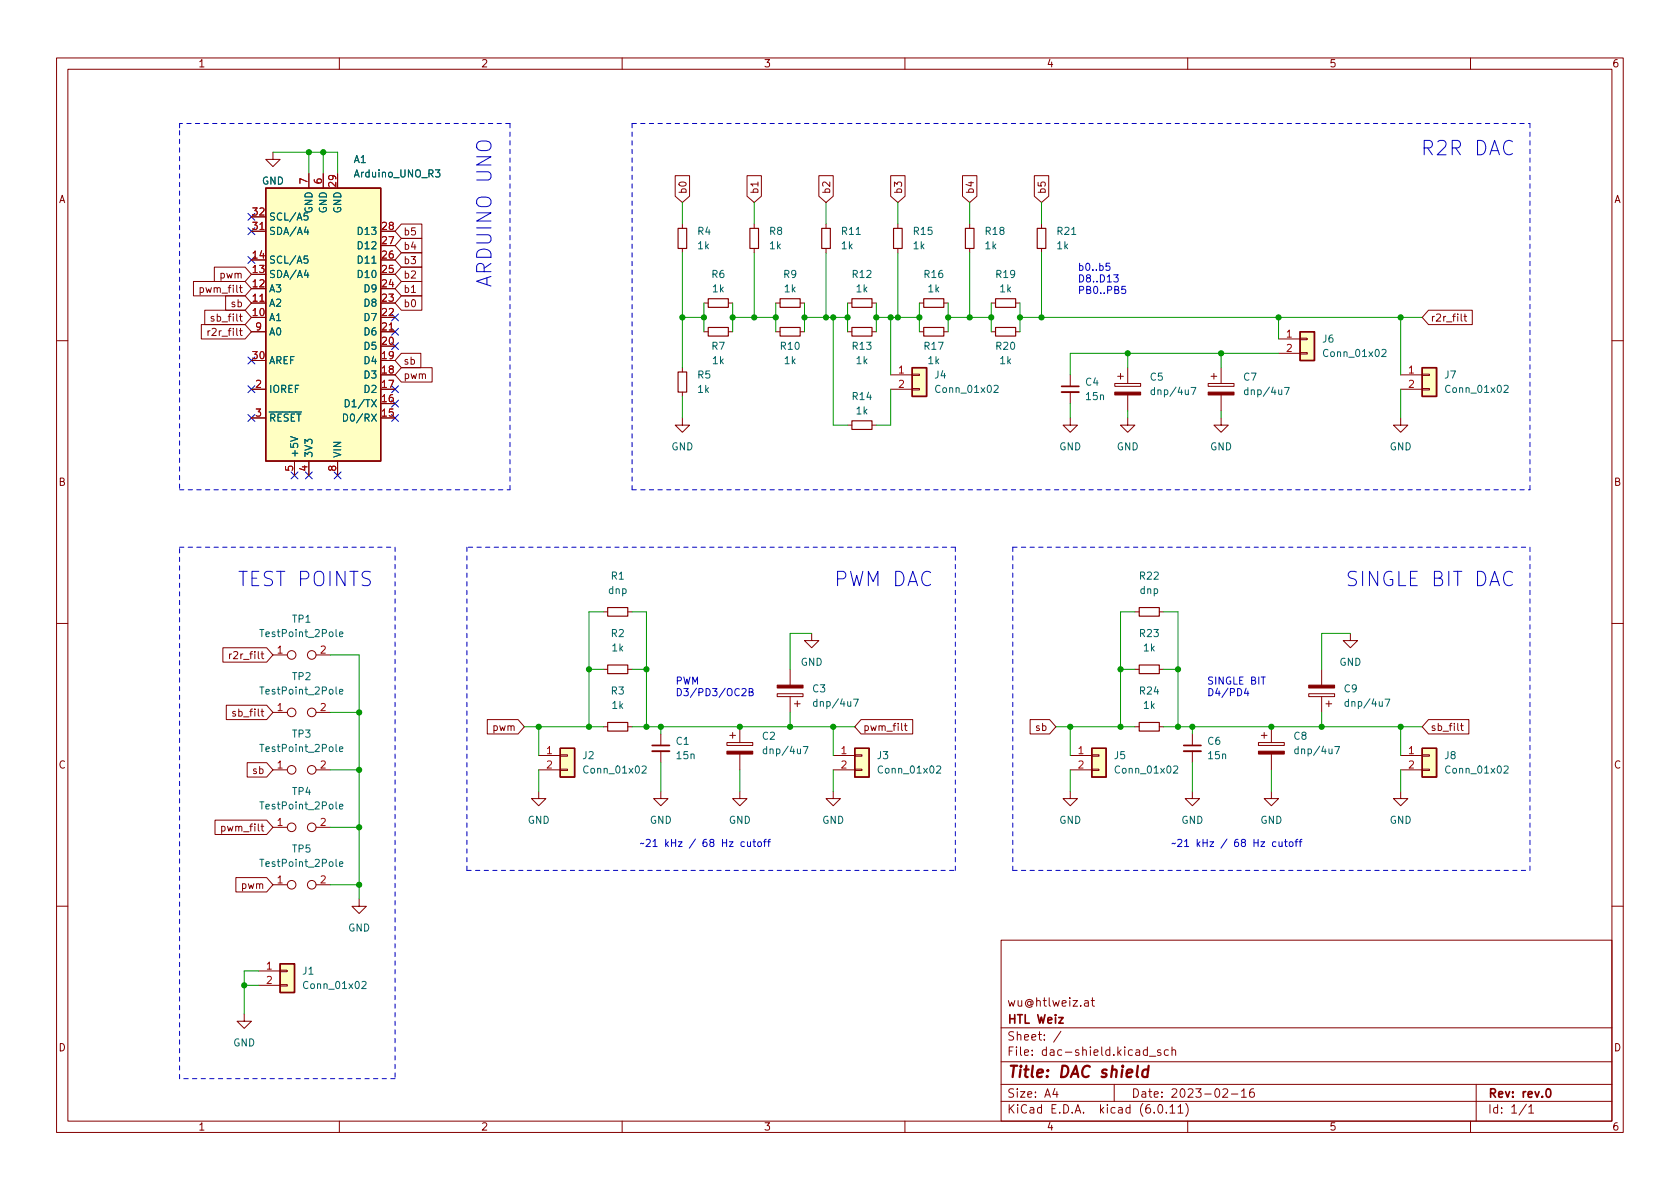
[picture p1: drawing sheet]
<svg xmlns="http://www.w3.org/2000/svg" width="297mm" height="210mm" viewBox="0 0 297 210" stroke-linecap="round" stroke-linejoin="round" font-family="sans-serif">
<g fill="none" stroke="#840000" stroke-width=".18">
<path d="M10 10.2h277v190.1h-277zM12 12.2h273v186.1h-273zM60 10.2v2M110 10.2v2M160 10.2v2M210 10.2v2M260 10.2v2M44.4 38.3h2.6M48.3 26.9v1.3h1.2l-1.2 1.3-1.3-1.3h1.3M54.6 30.7v2.6M57.1 30.7v2.6M59.7 30.7v2.6"/>
<path d="M71 39.6h3.6v2.6h-3.6l-1.2-1.3zM119.4 31.1h2.5v3.6l-1.3 1.1-1.2-1.1zM120.6 39.6v.8M132.1 31.1h2.5v3.6l-1.3 1.1-1.2-1.1zM133.3 39.6v.8M144.8 31.1h2.5v3.6l-1.3 1.1-1.2-1.1zM146 39.6v.8M157.5 31.1h2.5v3.6l-1.3 1.1-1.2-1.1zM158.7 39.6v.8M170.2 31.1h2.5v3.6l-1.3 1.1-1.2-1.1zM171.4 39.6v.8M182.9 31.1h2.5v3.6l-1.3 1.1-1.2-1.1z"/>
<path d="M184.1 39.6v.8M34.2 49.8h9.1l1.1 1.2-1.1 1.3h-9.1zM35.6 57.4h7.7l1.1 1.3-1.1 1.2h-7.7zM36.2 54.9h7.1l1.1 1.2-1.1 1.3h-7.1zM37.9 47.2h5.4l1.1 1.3-1.1 1.3h-5.4zM39.9 52.3h3.4l1.1 1.3-1.1 1.3h-3.4zM41.9 58.1v1.1l.1 .1M42.3 55.9h.5M42.3 50.9h.5M42.3 58.5h.5M42.5 50.4v1.1l.3 .2M42.5 55.5v1.1l.3 .2"/>
<path d="M42.5 58.1v1.1l.3 .1M44.4 56.1h2.6M44.4 53.6h2.6M44.4 51h2.6M44.4 48.5h2.6M44.4 46h2.6M44.4 58.7h2.6M44.4 40.9h2.6M67.3 56.1h2.5M67.3 53.6h2.5M67.3 51h2.5M67.3 48.5h2.5"/>
<path d="M67.3 46h2.5M67.3 58.7h2.5M67.3 43.4h2.5M67.3 40.9h2.5M71 52.3h3.6v2.6h-3.6l-1.2-1.3zM71 44.7h3.6v2.5h-3.6l-1.2-1.2zM71 47.2h3.6v2.6h-3.6l-1.2-1.3zM71 49.8h3.6v2.5h-3.6l-1.2-1.3zM71 42.2h3.6v2.5h-3.6l-1.2-1.3zM120.6 43.9v.8M124.5 53.6h.7M124.5 58.7h.7"/>
<path d="M128.8 53.6h.7M128.8 58.7h.7M133.3 43.9v.8M137.2 53.6h.7M137.2 58.7h.7M141.5 53.6h.7M141.5 58.7h.7M146 43.9v.8M149.9 53.6h.7M149.9 58.7h.7M154.2 53.6h.7M154.2 58.7h.7"/>
<path d="M158.7 43.9v.8M162.6 53.6h.7M162.6 58.7h.7M166.9 53.6h.7M166.9 58.7h.7M171.4 43.9v.8M175.3 53.6h.7M175.3 58.7h.7M179.6 53.6h.7M179.6 58.7h.7M184.1 43.9v.8M226.1 59.9h3.8"/>
<path d="M229.9 59.8h1.2v.3h-1.2zM252.6 54.9h7.7v2.5h-7.7l-1.1-1.3zM258.3 55.5v1.1l.2 .2M258.8 55.9h.5M259 55.5v1.1l.3 .2M10 60.2h2M44.4 73.9h2.6M44.4 68.8h2.6M44.4 63.7h2.6M67.3 73.9h2.5M67.3 71.4h2.5M67.3 68.8h2.5"/>
<path d="M67.3 66.3h2.5M67.3 63.7h2.5M67.3 61.2h2.5M71 62.5h3.4v2.5h-3.4l-1.2-1.3zM71 65h5.4v2.6h-5.4l-1.2-1.3zM120.6 73.9v1.3h1.3l-1.3 1.2-1.2-1.2h1.2M120.6 65v.8M120.6 69.3v.8M149.9 75.2h.7M154.2 75.2h.7M157.5 68.8h3.8M157.5 66.3h3.8"/>
<path d="M161.3 68.7h1.3v.3h-1.3zM161.3 66.2h1.3v.2h-1.3zM189.2 73.9v1.3h1.3l-1.3 1.2-1.2-1.2h1.2M189.2 66.3v2M189.2 69.3v2.1M197.1 67.8h4.6v.5h-4.6zM197.6 66.5h1M198.1 66v1.1M199.4 73.9v1.3h1.3l-1.3 1.2-1.3-1.2h1.3M199.4 65v2.8M199.4 69.8v2.8M213.6 67.8h4.6v.5h-4.6z"/>
<path d="M214.1 66.5h1M214.6 66v1.1M215.9 73.9v1.3h1.3l-1.3 1.2-1.3-1.2h1.3M215.9 65v2.8M215.9 69.8v2.8M226.1 62.5h3.8M229.9 62.4h1.2v.2h-1.2zM247.6 73.9v1.3h1.3l-1.3 1.2-1.2-1.2h1.2M247.6 68.8h3.9M247.6 66.3h3.9M251.5 68.7h1.2v.3h-1.2zM251.5 66.2h1.2v.2h-1.2z"/>
<path d="M285 60.2h2M52.1 81.5v2.6M54.6 81.5v2.6M59.7 81.5v2.6M10 110.2h2M39.4 114.5h7.7l1.2 1.3-1.2 1.3h-7.7zM45.7 115.2v1.1l.1 .2M46.2 115.6h.4M46.3 115.2v1.1l.3 .2M48.3 115.8h2.5M55.9 115.8h2.5M106.7 118.4h.7"/>
<path d="M106.7 108.2h.7M111 118.4h.8M111 108.2h.8M139.7 118.4v2.8M143.5 112v1.3h1.3l-1.3 1.2-1.3-1.2h1.3M200.7 118.4h.7M200.7 108.2h.7M205 118.4h.7M205 108.2h.7M233.7 118.4v2.8M238.8 112v1.3h1.2l-1.2 1.2-1.3-1.2h1.3M285 110.2h2"/>
<path d="M40 124.7h7.1l1.2 1.3-1.2 1.2h-7.1zM43.7 134.9h3.4l1.2 1.2-1.2 1.3h-3.4zM46.2 125.8h.4M46.3 125.4v1.1l.3 .1M48.3 126h2.5M48.3 136.1h2.5M55.9 126h2.5M55.9 136.1h2.5M86.2 127.2h5.4l1.1 1.3-1.1 1.3h-5.4zM95.2 139.9v1.3h1.3l-1.3 1.3-1.2-1.3h1.2M95.2 136.1h3.9M95.2 133.6h3.9"/>
<path d="M99.1 136h1.2v.3h-1.2zM99.1 133.5h1.2v.2h-1.2zM106.7 128.5h.7M111 128.5h.8M116.8 139.9v1.3h1.3l-1.3 1.3-1.2-1.3h1.2M116.8 129.8v2M116.8 132.8v2.1M128.5 131.3h4.6v.5h-4.6zM129 130h1M129.5 129.5v1.1M130.8 139.9v1.3h1.3l-1.3 1.3-1.3-1.3h1.3M130.8 128.5v2.8"/>
<path d="M130.8 133.3v2.8M137.4 122.7h4.6v.5h-4.6zM139.7 123.2v2.8M140.5 124.5h1M141 123.9v1.1M147.3 139.9v1.3h1.3l-1.3 1.3-1.3-1.3h1.3M147.3 136.1h3.8M147.3 133.6h3.8M151.1 136h1.3v.3h-1.3zM151.1 133.5h1.3v.2h-1.3zM152.2 127.2h9.2v2.6h-9.2l-1.1-1.3zM159.9 128.3h.5"/>
<path d="M160.1 127.9v1.1l.3 .2M182.1 127.2h3.5l1.1 1.3-1.1 1.3h-3.5zM189.2 139.9v1.3h1.3l-1.3 1.3-1.2-1.3h1.2M189.2 136.1h3.8M189.2 133.6h3.8M193 136h1.3v.3h-1.3zM193 133.5h1.3v.2h-1.3zM200.7 128.5h.7M205 128.5h.7M210.8 139.9v1.3h1.3l-1.3 1.3-1.3-1.3h1.3M210.8 129.8v2M210.8 132.8v2.1"/>
<path d="M222.5 131.3h4.6v.5h-4.6zM223 130h1M223.5 129.5v1.1M224.8 139.9v1.3h1.3l-1.3 1.3-1.3-1.3h1.3M224.8 128.5v2.8M224.8 133.3v2.8M231.4 122.7h4.6v.5h-4.6zM233.7 123.2v2.8M234.4 124.5h1.1M234.9 123.9v1.1M247.6 139.9v1.3h1.3l-1.3 1.3-1.2-1.3h1.2M247.6 136.1h3.9"/>
<path d="M247.6 133.6h3.9M251.5 136h1.2v.3h-1.2zM251.5 133.5h1.2v.2h-1.2zM252.6 127.2h7.1v2.6h-7.1l-1.1-1.3zM258.2 128.3h.5M258.4 127.9v1.1l.3 .2M38 145h9.1l1.2 1.3-1.2 1.3h-9.1zM41.7 155.2h5.4l1.2 1.3-1.2 1.2h-5.4zM46.2 146.1h.4M46.3 145.7v1.1l.3 .2M48.3 156.5h2.5M48.3 146.3h2.5"/>
<path d="M55.9 156.5h2.5M55.9 146.3h2.5M63.5 159v1.3h1.3l-1.3 1.2-1.3-1.2h1.3M10 160.2h2M43.2 179.3v1.3h1.2l-1.2 1.3-1.3-1.3h1.3M45.7 171.7h3.8M45.7 174.2h3.8M49.5 174.1h1.3v.3h-1.3zM49.5 171.6h1.3v.2h-1.3zM177 166.3h108v32h-108zM191.8 177h.6v.9M192.4 177.3l-.5 .1a.29 .29 0 0 0-.2 .2 .29 .29 0 0 0 .2 .3h.5"/>
<path d="M192.9 176.9h.6M193.1 176.4v1.3l.4 .2M285 160.2h2M60 198.3v2M110 198.3v2M160 198.3v2M177 194.8h108M177 191.8h108M177 187.8h108M177 181.8h108M182.5 186.5v.1M182.5 185.7v.1"/>
<path d="M184.6 183.8v.1M184.6 183v.1M187.6 182.4l-1.3 1.9M197 191.8v3M205.2 185.7l-.3-.1-.3 .2 .1 .3 .5 .1v.4h-.6M206.6 185.7l-.5-.1-.2 .3v.4l.1 .3h.6M207.2 185.8l.2-.2 .4 .1 .1 .9M207.2 185.1v1.5M209.6 195.1a1.72 1.72 0 0 1 0 2.3M210 198.3v2M217.7 193.5h1.2M219.5 193l.4-.5v1.5"/>
<path d="M219.5 194h.9M221.6 192.5a.59 .59 0 0 0-.7 .7v.5l.2 .3h.4l.2-.1 .1-.5-.2-.2-.4-.1-.3 .3M260 198.3v2M261 191.8v6.5M270.3 195.8l.4-.5v1.5M270.3 196.8h.9"/>
<circle cx="51.6" cy="115.8" r=".76"/>
<circle cx="55.1" cy="115.8" r=".76"/>
<circle cx="51.6" cy="136.1" r=".76"/>
<circle cx="51.6" cy="126" r=".76"/>
<circle cx="55.1" cy="136.1" r=".76"/>
<circle cx="55.1" cy="126" r=".76"/>
<circle cx="51.6" cy="146.3" r=".76"/>
<circle cx="51.6" cy="156.5" r=".76"/>
<circle cx="55.1" cy="156.5" r=".76"/>
<circle cx="55.1" cy="146.3" r=".76"/>
</g>
<g fill="none" stroke="#006464" stroke-width=".18">
<path d="M54.4 37.7h-.6l-.1 .6 .2-.2 .4 .1 .2 .2-.1 .4-.2 .1-.5-.1M77 30h.8l-.4 .5 .3 .1v.6l-.2 .1-.5-.1M54.1 47.8l-.3 .9h.8M54.1 40.1l-.3 .9h.8M54.4 45.3h-.6l-.1 .6 .2-.1h.4l.2 .2-.1 .4-.2 .1-.5-.1M54.4 40.6v.9M54.4 48.2v.9M65.8 46.5h.7M151.4 41.5h.7M189.5 41.5h.7M47.6 72.9h5.7M51.4 77.2l1.2 .4-1.2 .4"/>
<path d="M65.7 73.2l.8 1.3M65.7 70.7l.8 1.2M66.5 73.2l-.8 1.3M66.5 70.7l-.8 1.2M175.8 68.3l.4-.2 .3 .4-.8 .9h.8M210.6 68.5h.8l-.5 1.3M227.1 68.5h.9l-.6 1.3M244.3 61.9l.5-.1 .3 .3-.8 1h.8M265.9 68.3l.5-.2 .3 .4-.8 .9h.8M59.4 111.3v1.1l.2 .2M60 112.2l.6-.2v-.2l-.4-.1-.2 .2 .1 .6h.5M59.4 121.5v1.1l.2 .1"/>
<path d="M59.4 131.6v1.1l.2 .2M60 122.3l.6-.1v-.2l-.4-.1-.2 .2 .1 .6h.5M60 132.5l.6-.1v-.3h-.4l-.2 .1 .1 .6h.5M113.5 135.6l.5-.2 .3 .4-.8 .9h.8M142 132h.9l-.6 1.3M150.9 123.6h.9l-.6 1.3M165.6 135.6l.5-.2 .2 .4-.8 .9h.8M207.5 135.6l.5-.2 .2 .4-.7 .9h.7M236 132h.8l-.5 1.3M244.9 123.6h.8l-.5 1.3M265.9 135.6l.5-.2 .3 .4-.8 .9h.8M59.4 152v1l.2 .2"/>
<path d="M59.4 141.8v1.1l.2 .2M60 152.8l.6-.1v-.3h-.4l-.2 .2 .1 .6h.5M60 142.6l.6-.1v-.2l-.4-.1-.2 .2 .1 .6h.5M64 173.7l.5-.2 .2 .4-.8 .9h.8"/>
</g>
<g fill="none" stroke="#840000" stroke-width=".2">
<path d="M119.9 40.4h1.5v3.5h-1.5zM125.2 52.8h3.6v1.6h-3.6zM125.2 57.9h3.6v1.5h-3.6zM132.6 40.4h1.5v3.5h-1.5zM137.9 52.8h3.6v1.6h-3.6zM137.9 57.9h3.6v1.5h-3.6zM145.3 40.4h1.5v3.5h-1.5zM150.6 52.8h3.6v1.6h-3.6zM150.6 57.9h3.6v1.5h-3.6zM158 40.4h1.5v3.5h-1.5zM163.3 52.8h3.6v1.6h-3.6zM163.3 57.9h3.6v1.5h-3.6z"/>
<path d="M170.7 40.4h1.5v3.5h-1.5zM176 52.8h3.6v1.6h-3.6zM176 57.9h3.6v1.5h-3.6zM183.4 40.4h1.5v3.5h-1.5zM119.9 65.8h1.5v3.5h-1.5zM150.6 74.4h3.6v1.5h-3.6zM107.4 117.6h3.6v1.5h-3.6zM107.4 107.4h3.6v1.6h-3.6zM201.4 117.6h3.6v1.5h-3.6zM201.4 107.4h3.6v1.6h-3.6zM107.4 127.8h3.6v1.5h-3.6zM201.4 127.8h3.6v1.5h-3.6z"/>
</g>
<g fill="#ffffc2" stroke="#ffffc2" stroke-width=".18">
<path d="M47 33.3h20.3v48.2h-20.3z"/>
<path d="M251.5 65h2.5v5.1h-2.5z"/>
<path d="M229.9 58.7h2.5v5h-2.5z"/>
<path d="M151.1 132.3h2.6v5.1h-2.6z"/>
<path d="M49.5 170.4h2.6v5.1h-2.6z"/>
<path d="M99.1 132.3h2.5v5.1h-2.5z"/>
<path d="M193 132.3h2.6v5.1h-2.6z"/>
<path d="M251.5 132.3h2.5v5.1h-2.5z"/>
<path d="M161.3 65h2.5v5.1h-2.5z"/>
</g>
<path d="M47 33.3h20.3v48.2h-20.3zM229.9 58.7h2.5v5h-2.5zM161.3 65h2.5v5.1h-2.5zM251.5 65h2.5v5.1h-2.5zM99.1 132.3h2.5v5.1h-2.5zM151.1 132.3h2.6v5.1h-2.6zM193 132.3h2.6v5.1h-2.6zM251.5 132.3h2.5v5.1h-2.5zM49.5 170.4h2.6v5.1h-2.6z" fill="none" stroke="#840000" stroke-width=".25"/>
<path d="M46 53.3h.7M46 40.6h.7M68.8 58.4h.7" fill="none" stroke="#a90000" stroke-width=".18"/>
<path d="M187.7 69.3h3.1M115.3 132.8h3.1M209.3 132.8h3" fill="none" stroke="#840000" stroke-width=".33"/>
<path d="M187.7 68.3h3.1M115.3 131.8h3.1M209.3 131.8h3" fill="none" stroke="#840000" stroke-width=".3"/>
<g fill="#840000" stroke="#840000" stroke-width=".18">
<path d="M197.1 69.3h4.6v.5h-4.6z"/>
<path d="M137.4 121.2h4.6v.5h-4.6z"/>
<path d="M213.6 69.3h4.6v.5h-4.6z"/>
<path d="M128.5 132.8h4.6v.5h-4.6z"/>
<path d="M222.5 132.8h4.6v.5h-4.6z"/>
<path d="M231.4 121.2h4.6v.5h-4.6z"/>
</g>
<path d="M196.2 46.5h-.6l-.1 .7 .2-.2 .4 .1 .2 .2-.1 .4-.2 .1-.5-.1M196.9 48.6h.8l-.4 .5 .4 .1v.5l-.2 .2-.6-.2M199 50.6h-.6l-.1 .6 .2-.1 .4 .1 .1 .2v.4l-.2 .1-.5-.1M131.2 121.9l.5-.1 .2 .3-.8 .9h.8M132.5 122.4l.5-.1 .1-.2v-.2l-.6-.1v1.2h.4l.2-.1 .1-.3-.3-.2M220.3 121.7l-.3 .9h.8M220.6 122.2v.8" fill="none" stroke="#0000c2" stroke-width=".18"/>
<g fill="none" stroke="#0000c2" stroke-width=".18" stroke-dasharray=".8 .8">
<path d="M31.7 23.1v63.5M31.7 21.8v1.3M90.2 21.8h-58.5M111.8 21.8v64.8M111.8 21.8h158.7M31.7 86.6h58.5M31.7 96.8h38.1M69.8 96.8v93.9M82.5 96.8v57.1M90.2 86.6v-64.8M111.8 86.6h158.7M168.9 96.8h-86.4"/>
<path d="M179.1 96.8h91.4M179.1 96.8v57.1M270.5 86.6v-64.8M82.5 153.9h86.4M168.9 153.9v-57.1M179.1 153.9h91.4M270.5 153.9v-57.1M31.7 190.7v-93.9M69.8 190.7h-38.1"/>
</g>
<g fill="none" stroke="#009600" stroke-width=".18">
<path d="M48.3 26.9h11.4v3.8M54.6 26.9v3.8M57.1 26.9v3.8M120.6 35.8v3.8M133.3 35.8v3.8M146 35.8v3.8M158.7 35.8v3.8M171.4 35.8v3.8M184.1 35.8v3.8M120.6 56.1h3.9M120.6 44.7v20.3M124.5 53.6v5.1"/>
<path d="M129.5 56.1h7.7M129.5 53.6v5.1M133.3 44.7v11.4M137.2 53.6v5.1M142.2 56.1h7.7M142.2 53.6v5.1M146 44.7v11.4M147.3 56.1v19.1h2.6M149.9 53.6v5.1M154.9 56.1h7.7M154.9 53.6v5.1M157.5 56.1v10.2"/>
<path d="M158.7 44.7v11.4M162.6 53.6v5.1M167.6 56.1h7.7M167.6 53.6v5.1M171.4 44.7v11.4M175.3 53.6v5.1M180.3 56.1h71.2M180.3 53.6v5.1M184.1 44.7v11.4M226.1 56.1v3.8M247.6 56.1v10.2M120.6 70.1v3.8"/>
<path d="M157.5 68.8v6.4h-2.6M189.2 71.4v2.5M199.4 62.5v2.5M199.4 72.6v1.3M215.9 62.5v2.5M215.9 72.6v1.3M226.1 62.5h-36.9v3.8M247.6 68.8v5.1M58.4 115.8h5.1v43.2M104.1 118.4h2.6M106.7 108.2h-2.6v20.3M111.8 108.2h2.5v20.3"/>
<path d="M111.8 118.4h2.5M143.5 112h-3.8v6.4M198.1 118.4h2.6M200.7 108.2h-2.6v20.3M205.7 108.2h2.6v20.3M205.7 118.4h2.6M238.8 112h-5.1v6.4M58.4 136.1h5.1M58.4 126h5.1M92.7 128.5h14M95.2 128.5v5.1M95.2 136.1v3.8"/>
<path d="M111.8 128.5h39.3M116.8 128.5v1.3M116.8 134.9v5M130.8 136.1v3.8M139.7 126v2.5M147.3 128.5v5.1M147.3 136.1v3.8M186.7 128.5h14M189.2 128.5v5.1M189.2 136.1v3.8M205.7 128.5h45.8M210.8 128.5v1.3"/>
<path d="M210.8 134.9v5M224.8 136.1v3.8M233.7 126v2.5M247.6 128.5v5.1M247.6 136.1v3.8M58.4 146.3h5.1M58.4 156.5h5.1M43.2 174.2h2.5M45.7 171.7h-2.5v7.6"/>
</g>
<g fill="none" stroke="#000084" stroke-width=".18">
<path d="M43.8 37.7l1.3 1.3M45.1 37.7l-1.3 1.3M43.8 45.4l1.3 1.2M43.8 40.3l1.3 1.2M45.1 45.4l-1.3 1.2M45.1 40.3l-1.3 1.2M69.2 58.1l1.3 1.2M69.2 55.5l1.3 1.2M70.5 58.1l-1.3 1.2M70.5 55.5l-1.3 1.2M43.8 68.2l1.3 1.2M43.8 73.3l1.3 1.2"/>
<path d="M43.8 63.1l1.3 1.3M45.1 68.2l-1.3 1.2M45.1 73.3l-1.3 1.2M45.1 63.1l-1.3 1.3M69.2 60.6l1.3 1.2M69.2 73.3l1.3 1.2M69.2 70.8l1.3 1.2M69.2 68.2l1.3 1.2M70.5 60.6l-1.3 1.2M70.5 73.3l-1.3 1.2M70.5 70.8l-1.3 1.2M70.5 68.2l-1.3 1.2"/>
<path d="M51.5 83.5l1.2 1.2M52.7 83.5l-1.2 1.2M54 83.5l1.2 1.2M55.2 83.5l-1.2 1.2M59.1 83.5l1.2 1.2M60.3 83.5l-1.2 1.2"/>
</g>
<g fill="#009600" stroke="#009600" stroke-width=".18">
<circle cx="63.5" cy="156.5" r=".46"/>
<circle cx="63.5" cy="136.1" r=".46"/>
<circle cx="63.5" cy="146.3" r=".46"/>
<circle cx="63.5" cy="126" r=".46"/>
<circle cx="43.2" cy="174.2" r=".46"/>
<circle cx="129.5" cy="56.1" r=".46"/>
<circle cx="147.3" cy="56.1" r=".46"/>
<circle cx="142.2" cy="56.1" r=".46"/>
<circle cx="146" cy="56.1" r=".46"/>
<circle cx="137.2" cy="56.1" r=".46"/>
<circle cx="147.3" cy="128.5" r=".46"/>
<circle cx="133.3" cy="56.1" r=".46"/>
<circle cx="139.7" cy="128.5" r=".46"/>
<circle cx="130.8" cy="128.5" r=".46"/>
<circle cx="95.2" cy="128.5" r=".46"/>
<circle cx="104.1" cy="128.5" r=".46"/>
<circle cx="114.3" cy="128.5" r=".46"/>
<circle cx="116.8" cy="128.5" r=".46"/>
<circle cx="57.1" cy="26.9" r=".46"/>
<circle cx="54.6" cy="26.9" r=".46"/>
<circle cx="167.6" cy="56.1" r=".46"/>
<circle cx="171.4" cy="56.1" r=".46"/>
<circle cx="175.3" cy="56.1" r=".46"/>
<circle cx="154.9" cy="56.1" r=".46"/>
<circle cx="162.6" cy="56.1" r=".46"/>
<circle cx="158.7" cy="56.1" r=".46"/>
<circle cx="157.5" cy="56.1" r=".46"/>
<circle cx="149.9" cy="56.1" r=".46"/>
<circle cx="180.3" cy="56.1" r=".46"/>
<circle cx="184.1" cy="56.1" r=".46"/>
<circle cx="189.2" cy="128.5" r=".46"/>
<circle cx="198.1" cy="118.4" r=".46"/>
<circle cx="198.1" cy="128.5" r=".46"/>
<circle cx="208.3" cy="128.5" r=".46"/>
<circle cx="208.3" cy="118.4" r=".46"/>
<circle cx="224.8" cy="128.5" r=".46"/>
<circle cx="124.5" cy="56.1" r=".46"/>
<circle cx="120.6" cy="56.1" r=".46"/>
<circle cx="104.1" cy="118.4" r=".46"/>
<circle cx="114.3" cy="118.4" r=".46"/>
<circle cx="247.6" cy="56.1" r=".46"/>
<circle cx="226.1" cy="56.1" r=".46"/>
<circle cx="247.6" cy="128.5" r=".46"/>
<circle cx="233.7" cy="128.5" r=".46"/>
<circle cx="210.8" cy="128.5" r=".46"/>
<circle cx="215.9" cy="62.5" r=".46"/>
<circle cx="199.4" cy="62.5" r=".46"/>
</g>
<g font-size="3.5" fill="#0000c2">
<text x="251.1" y="27.5">R2R</text>
<text x="260.7" y="27.5">DAC</text>
<text x="86.9" y="50.9" transform="rotate(-90 86.9 50.9)">ARDUINO UNO</text>
<text x="41.9" y="103.7">TEST POINTS</text>
<text x="147.4" y="103.7">PWM DAC</text>
<text x="237.8" y="103.7">SINGLE BIT DAC</text>
</g>
<g font-size="2.8" fill="#840000">
<text x="178" y="191.2">Title:</text>
<text x="187.3" y="191.2">DAC shield</text>
</g>
<g font-size="2.1" fill="#840000">
<text x="178" y="178.5">wu@htlweiz.at</text>
<text x="178" y="184.5">Sheet:</text>
<text x="178" y="181.5">HTL Weiz</text>
<text x="178" y="187.2">File:</text>
<text x="184.4" y="187.2">dac-shield.kicad_sch</text>
<text x="178" y="197.4">KiCad</text>
<text x="178" y="194.6">Size:</text>
<text x="184.7" y="194.6">A4</text>
<text x="185.7" y="197.4">E.D.A.</text>
<text x="194.6" y="197.4">kicad</text>
<text x="200" y="194.6">Date:</text>
<text x="201.8" y="197.4">(6.0.11)</text>
<text x="207" y="194.6">2023-02-16</text>
<text x="263" y="194.6">Rev:</text>
<text x="263" y="197.4">Id:</text>
<text x="267.1" y="197.4">1/1</text>
<text x="269.1" y="194.6">rev.0</text>
</g>
<g font-size="1.8" fill="#840000">
<text x="35" y="12.3">1</text>
<text x="85" y="12.3">2</text>
<text x="135" y="12.3">3</text>
<text x="185" y="12.3">4</text>
<text x="235" y="12.3">5</text>
<text x="285" y="12.3">6</text>
<text x="121.8" y="34.4" transform="rotate(-90 121.8 34.4)">b0</text>
<text x="134.5" y="34.4" transform="rotate(-90 134.5 34.4)">b1</text>
<text x="147.2" y="34.4" transform="rotate(-90 147.2 34.4)">b2</text>
<text x="159.9" y="34.4" transform="rotate(-90 159.9 34.4)">b3</text>
<text x="172.6" y="34.4" transform="rotate(-90 172.6 34.4)">b4</text>
<text x="185.3" y="34.4" transform="rotate(-90 185.3 34.4)">b5</text>
<text x="10.4" y="36.3">A</text>
<text x="285.4" y="36.3">A</text>
<text x="71.3" y="47.1">b3</text>
<text x="71.3" y="44.5">b4</text>
<text x="71.3" y="42">b5</text>
<text x="35" y="52.2">pwm_filt</text>
<text x="38.7" y="49.6">pwm</text>
<text x="71.3" y="49.6">b2</text>
<text x="71.3" y="52.2">b1</text>
<text x="36.4" y="59.8">r2r_filt</text>
<text x="37" y="57.2">sb_filt</text>
<text x="40.7" y="54.7">sb</text>
<text x="71.3" y="54.7">b0</text>
<text x="252.9" y="57.2">r2r_filt</text>
<text x="71.3" y="64.9">sb</text>
<text x="71.3" y="67.4">pwm</text>
<text x="10.3" y="86.3">B</text>
<text x="285.3" y="86.3">B</text>
<text x="40.2" y="116.9">r2r_filt</text>
<text x="40.8" y="127.1">sb_filt</text>
<text x="87" y="129.6">pwm</text>
<text x="152.6" y="129.6">pwm_filt</text>
<text x="182.9" y="129.6">sb</text>
<text x="252.9" y="129.6">sb_filt</text>
<text x="10.3" y="136.3">C</text>
<text x="44.5" y="137.3">sb</text>
<text x="285.3" y="136.3">C</text>
<text x="38.8" y="147.4">pwm_filt</text>
<text x="42.5" y="157.6">pwm</text>
<text x="10.3" y="186.3">D</text>
<text x="285.3" y="186.3">D</text>
<text x="35" y="200.3">1</text>
<text x="85" y="200.3">2</text>
<text x="135" y="200.3">3</text>
<text x="185" y="200.3">4</text>
<text x="235" y="200.3">5</text>
<text x="285" y="200.3">6</text>
</g>
<g font-size="1.8" fill="#006464">
<text x="62.5" y="29.2">A1</text>
<text x="46.2" y="33">GND</text>
<text x="62.5" y="31.8">Arduino_UNO_R3</text>
<text x="47.5" y="41.9">SDA/A4</text>
<text x="47.5" y="39.4">SCL/A5</text>
<text x="55.6" y="37.8" transform="rotate(-90 55.6 37.8)">GND</text>
<text x="58.2" y="37.8" transform="rotate(-90 58.2 37.8)">GND</text>
<text x="60.7" y="37.8" transform="rotate(-90 60.7 37.8)">GND</text>
<text x="63" y="41.9">D13</text>
<text x="123.2" y="41.9">R4</text>
<text x="135.9" y="41.9">R8</text>
<text x="148.6" y="41.9">R11</text>
<text x="161.3" y="41.9">R15</text>
<text x="174" y="41.9">R18</text>
<text x="186.7" y="41.9">R21</text>
<text x="47.5" y="47">SCL/A5</text>
<text x="63" y="47">D11</text>
<text x="63" y="44.5">D12</text>
<text x="123.2" y="44.5">1k</text>
<text x="135.9" y="44.5">1k</text>
<text x="148.6" y="44.5">1k</text>
<text x="161.3" y="44.5">1k</text>
<text x="174" y="44.5">1k</text>
<text x="186.7" y="44.5">1k</text>
<text x="47.5" y="52.1">A3</text>
<text x="47.5" y="49.5">SDA/A4</text>
<text x="63" y="49.5">D10</text>
<text x="64.2" y="52.1">D9</text>
<text x="125.7" y="49.5">R6</text>
<text x="125.8" y="52.1">1k</text>
<text x="138.4" y="49.5">R9</text>
<text x="138.5" y="52.1">1k</text>
<text x="150.5" y="49.5">R12</text>
<text x="151.2" y="52.1">1k</text>
<text x="163.2" y="49.5">R16</text>
<text x="163.9" y="52.1">1k</text>
<text x="175.9" y="49.5">R19</text>
<text x="176.6" y="52.1">1k</text>
<text x="47.5" y="57.2">A1</text>
<text x="47.5" y="54.6">A2</text>
<text x="47.5" y="59.7">A0</text>
<text x="64.2" y="59.7">D6</text>
<text x="64.2" y="57.2">D7</text>
<text x="64.2" y="54.6">D8</text>
<text x="47.5" y="64.8">AREF</text>
<text x="64.2" y="64.8">D4</text>
<text x="64.2" y="62.2">D5</text>
<text x="125.7" y="62.2">R7</text>
<text x="125.8" y="64.8">1k</text>
<text x="137.8" y="62.2">R10</text>
<text x="138.5" y="64.8">1k</text>
<text x="150.5" y="62.2">R13</text>
<text x="151.2" y="64.8">1k</text>
<text x="163.2" y="62.2">R17</text>
<text x="163.9" y="64.8">1k</text>
<text x="175.9" y="62.2">R20</text>
<text x="176.6" y="64.8">1k</text>
<text x="233.7" y="61">J6</text>
<text x="233.7" y="63.5">Conn_01x02</text>
<text x="47.5" y="69.9">IOREF</text>
<text x="64.2" y="69.9">D2</text>
<text x="64.2" y="67.3">D3</text>
<text x="123.2" y="67.3">R5</text>
<text x="123.2" y="69.9">1k</text>
<text x="150.5" y="71.1">R14</text>
<text x="165.1" y="67.3">J4</text>
<text x="165.1" y="69.9">Conn_01x02</text>
<text x="191.8" y="68.6">C4</text>
<text x="191.8" y="71.1">15n</text>
<text x="203.2" y="67.7">C5</text>
<text x="203.2" y="70.2">dnp/4u7</text>
<text x="219.7" y="67.7">C7</text>
<text x="219.7" y="70.2">dnp/4u7</text>
<text x="255.3" y="67.3">J7</text>
<text x="255.3" y="69.9">Conn_01x02</text>
<text x="47.5" y="74.9">~{RESET}</text>
<text x="60.4" y="74.9">D0/RX</text>
<text x="60.7" y="72.4">D1/TX</text>
<text x="151.2" y="73.7">1k</text>
<text x="53.1" y="81" transform="rotate(-90 53.1 81)">+5V</text>
<text x="55.6" y="81" transform="rotate(-90 55.6 81)">3V3</text>
<text x="60.7" y="81" transform="rotate(-90 60.7 81)">VIN</text>
<text x="118.6" y="80">GND</text>
<text x="187.2" y="80">GND</text>
<text x="197.4" y="80">GND</text>
<text x="213.9" y="80">GND</text>
<text x="245.6" y="80">GND</text>
<text x="107.4" y="105.4">dnp</text>
<text x="107.9" y="102.9">R1</text>
<text x="201.3" y="102.9">R22</text>
<text x="201.4" y="105.4">dnp</text>
<text x="45.7" y="113">TestPoint_2Pole</text>
<text x="51.5" y="110.5">TP1</text>
<text x="107.9" y="113">R2</text>
<text x="201.3" y="113">R23</text>
<text x="108" y="115.6">1k</text>
<text x="141.5" y="118.1">GND</text>
<text x="202" y="115.6">1k</text>
<text x="236.7" y="118.1">GND</text>
<text x="45.7" y="123.2">TestPoint_2Pole</text>
<text x="51.5" y="120.7">TP2</text>
<text x="107.9" y="123.2">R3</text>
<text x="108" y="125.7">1k</text>
<text x="143.5" y="122.8">C3</text>
<text x="143.5" y="125.3">dnp/4u7</text>
<text x="201.3" y="123.2">R24</text>
<text x="202" y="125.7">1k</text>
<text x="237.5" y="122.8">C9</text>
<text x="237.5" y="125.3">dnp/4u7</text>
<text x="51.5" y="130.8">TP3</text>
<text x="134.6" y="131.2">C2</text>
<text x="228.6" y="131.2">C8</text>
<text x="45.7" y="133.4">TestPoint_2Pole</text>
<text x="102.9" y="134.6">J2</text>
<text x="102.9" y="137.2">Conn_01x02</text>
<text x="119.4" y="132.1">C1</text>
<text x="119.4" y="134.6">15n</text>
<text x="134.6" y="133.7">dnp/4u7</text>
<text x="154.9" y="134.6">J3</text>
<text x="154.9" y="137.2">Conn_01x02</text>
<text x="196.9" y="134.6">J5</text>
<text x="196.9" y="137.2">Conn_01x02</text>
<text x="213.4" y="132.1">C6</text>
<text x="213.4" y="134.6">15n</text>
<text x="228.6" y="133.7">dnp/4u7</text>
<text x="255.3" y="134.6">J8</text>
<text x="255.3" y="137.2">Conn_01x02</text>
<text x="45.7" y="143.5">TestPoint_2Pole</text>
<text x="51.5" y="141">TP4</text>
<text x="93.2" y="146.1">GND</text>
<text x="114.8" y="146.1">GND</text>
<text x="128.8" y="146.1">GND</text>
<text x="145.3" y="146.1">GND</text>
<text x="187.2" y="146.1">GND</text>
<text x="208.8" y="146.1">GND</text>
<text x="222.8" y="146.1">GND</text>
<text x="245.6" y="146.1">GND</text>
<text x="45.7" y="153.7">TestPoint_2Pole</text>
<text x="51.5" y="151.1">TP5</text>
<text x="61.5" y="165.1">GND</text>
<text x="53.3" y="172.7">J1</text>
<text x="53.3" y="175.3">Conn_01x02</text>
<text x="41.2" y="185.4">GND</text>
</g>
<g font-size="1.8" fill="#a90000">
<text x="54.4" y="32.7" transform="rotate(-90 54.4 32.7)">7</text>
<text x="56.9" y="32.7" transform="rotate(-90 56.9 32.7)">6</text>
<text x="59.4" y="33.3" transform="rotate(-90 59.4 33.3)">29</text>
<text x="44.4" y="40.6">31</text>
<text x="44.4" y="38.1">32</text>
<text x="67.3" y="40.6">28</text>
<text x="44.4" y="45.7">14</text>
<text x="67.3" y="45.7">26</text>
<text x="67.3" y="43.2">27</text>
<text x="44.4" y="53.3">11</text>
<text x="44.4" y="50.8">12</text>
<text x="44.4" y="48.3">13</text>
<text x="67.3" y="53.3">23</text>
<text x="67.3" y="50.8">24</text>
<text x="67.3" y="48.3">25</text>
<text x="44.4" y="55.9">10</text>
<text x="45" y="58.4">9</text>
<text x="67.3" y="58.4">21</text>
<text x="67.3" y="55.9">22</text>
<text x="227.3" y="59.7">1</text>
<text x="44.4" y="63.5">30</text>
<text x="67.3" y="63.5">19</text>
<text x="67.3" y="61">20</text>
<text x="227.3" y="62.2">2</text>
<text x="45" y="68.6">2</text>
<text x="67.3" y="71.1">16</text>
<text x="67.3" y="68.6">17</text>
<text x="67.3" y="66">18</text>
<text x="158.7" y="66">1</text>
<text x="158.7" y="68.6">2</text>
<text x="248.9" y="66">1</text>
<text x="248.9" y="68.6">2</text>
<text x="45" y="73.7">3</text>
<text x="67.3" y="73.7">15</text>
<text x="51.8" y="83.5" transform="rotate(-90 51.8 83.5)">5</text>
<text x="54.4" y="83.5" transform="rotate(-90 54.4 83.5)">4</text>
<text x="59.4" y="83.5" transform="rotate(-90 59.4 83.5)">8</text>
<text x="48.8" y="115.6">1</text>
<text x="56.5" y="115.6">2</text>
<text x="48.8" y="125.7">1</text>
<text x="56.5" y="125.7">2</text>
<text x="48.8" y="135.9">1</text>
<text x="56.5" y="135.9">2</text>
<text x="96.5" y="133.3">1</text>
<text x="96.5" y="135.9">2</text>
<text x="148.5" y="133.3">1</text>
<text x="148.5" y="135.9">2</text>
<text x="190.5" y="133.3">1</text>
<text x="190.5" y="135.9">2</text>
<text x="248.9" y="133.3">1</text>
<text x="248.9" y="135.9">2</text>
<text x="48.8" y="146">1</text>
<text x="56.5" y="146">2</text>
<text x="48.8" y="156.2">1</text>
<text x="56.5" y="156.2">2</text>
<text x="46.9" y="171.4">1</text>
<text x="46.9" y="174">2</text>
</g>
<g font-size="1.8" fill="#0000c2">
<text x="190.5" y="47.9">b0..b5</text>
<text x="190.5" y="49.9">D8..D13</text>
<text x="190.5" y="52">PB0..PB5</text>
<text x="119.4" y="121">PWM</text>
<text x="119.4" y="123.1">D3/PD3/OC2B</text>
<text x="213.4" y="121">SINGLE BIT</text>
<text x="213.4" y="123.1">D4/PD4</text>
<text x="113" y="149.8">~21</text>
<text x="117.5" y="149.8">kHz</text>
<text x="122" y="149.8">/</text>
<text x="124.4" y="149.8">68</text>
<text x="128" y="149.8">Hz</text>
<text x="131.5" y="149.8">cutoff</text>
<text x="207" y="149.8">~21</text>
<text x="211.5" y="149.8">kHz</text>
<text x="216" y="149.8">/</text>
<text x="218.4" y="149.8">68</text>
<text x="222" y="149.8">Hz</text>
<text x="225.4" y="149.8">cutoff</text>
</g>
</svg>
